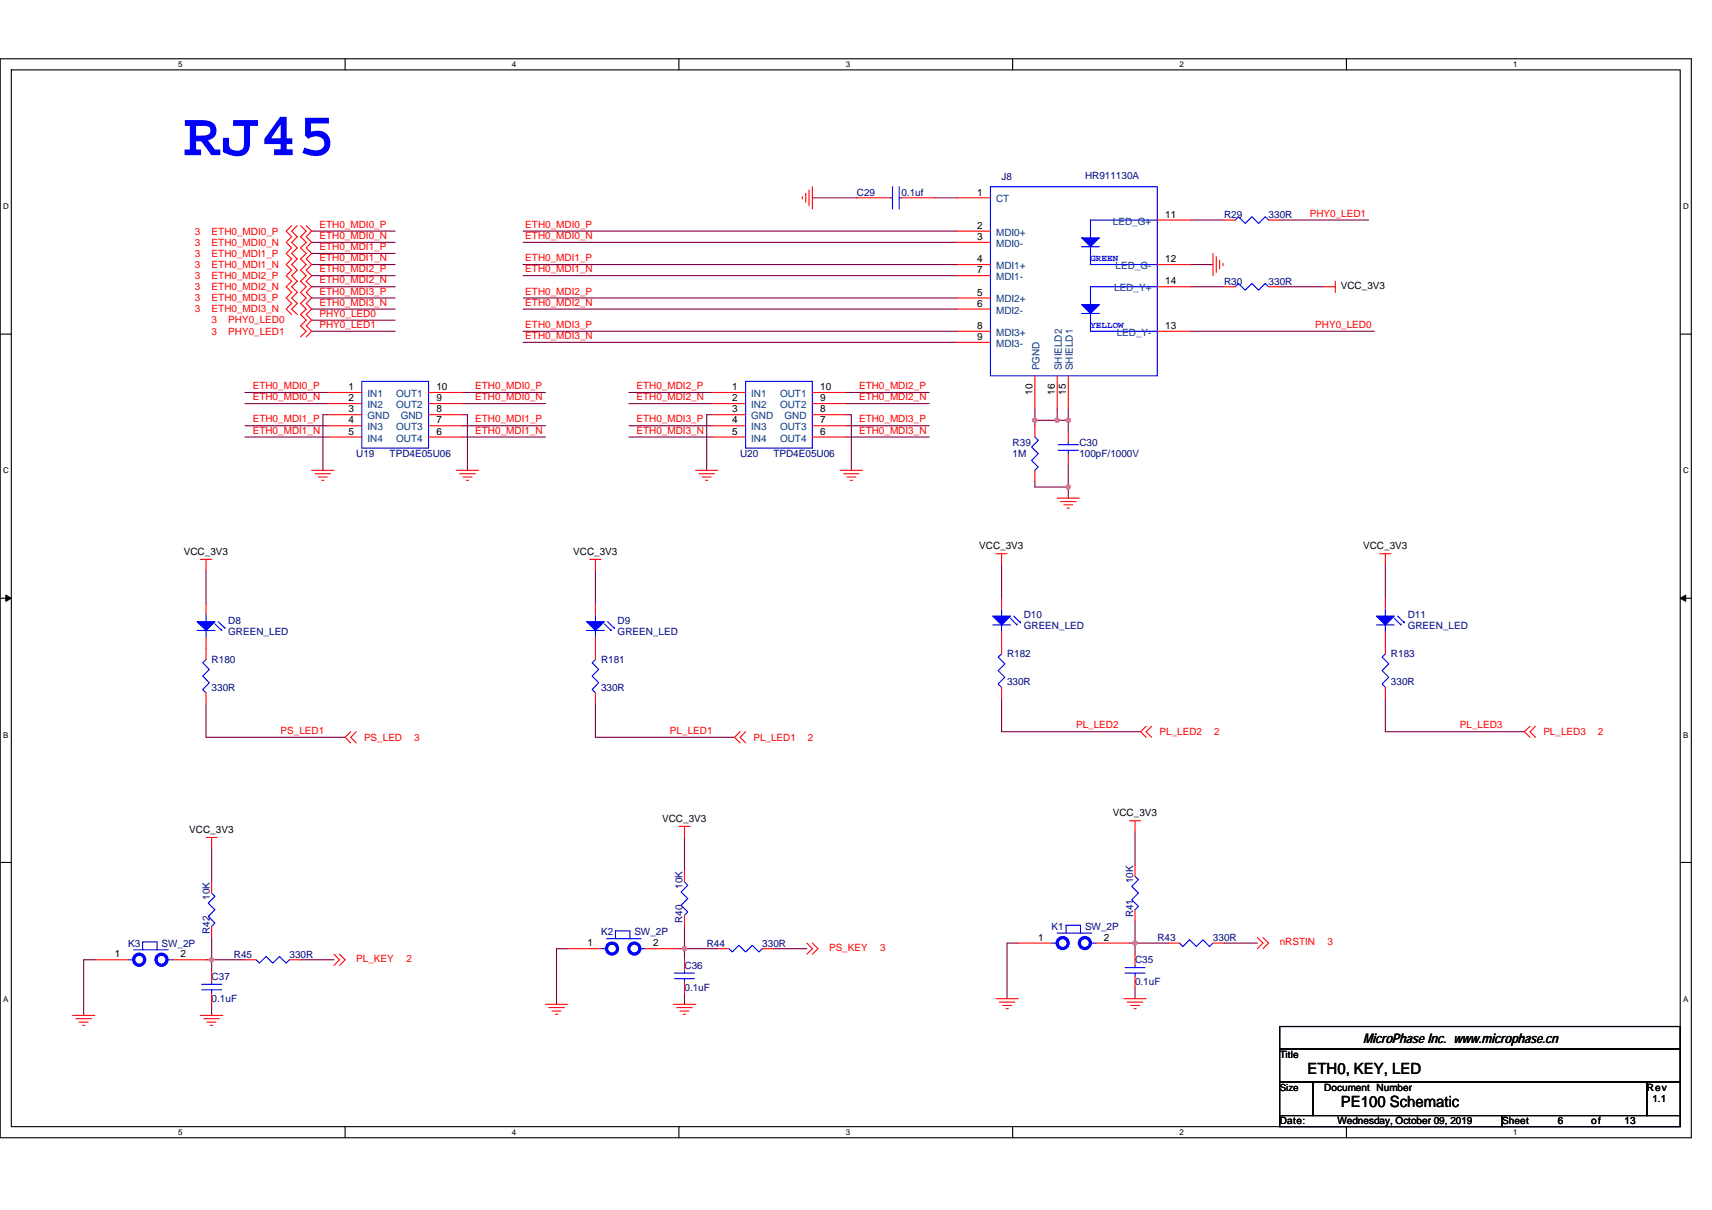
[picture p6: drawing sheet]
<svg xmlns="http://www.w3.org/2000/svg" width="297mm" height="210mm" viewBox="0 0 297 210" stroke-linecap="round" stroke-linejoin="round" font-family="sans-serif">
<path d="M0 10.2h293.5v187.2h-293.5zM2 12.1h289.5v183.4h-289.5z" fill="none" stroke="#000" stroke-width=".19"/>
<g fill="#fff">
<path d="M30.9 10.4h.8v1.6h-.8z"/>
<path d="M30.9 195.7h.8v1.6h-.8z"/>
</g>
<path d="M59.9 10.2v1.9M59.9 195.5v1.9" fill="none" stroke="#000" stroke-width=".19"/>
<g fill="#fff">
<path d="M88.8 10.4h.8v1.6h-.8z"/>
<path d="M88.8 195.7h.8v1.6h-.8z"/>
</g>
<path d="M117.8 10.2v1.9M117.8 195.5v1.9" fill="none" stroke="#000" stroke-width=".19"/>
<g fill="#fff">
<path d="M146.7 10.4h.8v1.6h-.8z"/>
<path d="M146.7 195.7h.8v1.6h-.8z"/>
</g>
<path d="M175.7 10.2v1.9M175.7 195.5v1.9" fill="none" stroke="#000" stroke-width=".19"/>
<g fill="#fff">
<path d="M204.7 10.4h.7v1.6h-.7z"/>
<path d="M204.7 195.7h.7v1.6h-.7z"/>
</g>
<path d="M233.6 10.2v1.9M233.6 195.5v1.9" fill="none" stroke="#000" stroke-width=".19"/>
<g fill="#fff">
<path d="M262.6 10.4h.7v1.6h-.7z"/>
<path d="M262.6 195.7h.7v1.6h-.7z"/>
<path d="M.5 35.1h1v1.5h-1z"/>
<path d="M292 35.1h1v1.5h-1z"/>
<path d="M.5 80.9h1v1.5h-1z"/>
<path d="M292 80.9h1v1.5h-1z"/>
</g>
<path d="M0 58h2M291.5 58h2" fill="none" stroke="#000" stroke-width=".19"/>
<g fill="#fff">
<path d="M.5 126.7h.9v1.6h-.9z"/>
<path d="M292 126.7h.9v1.6h-.9z"/>
</g>
<path d="M0 103.8h2M291.5 103.8h2" fill="none" stroke="#000" stroke-width=".19"/>
<path d="M1 103.3l1 .5-1 .6zM291.5 103.8l1-.5v1.1z" fill="#000" stroke="#000" stroke-width=".17"/>
<g fill="#fff">
<path d="M.5 172.6h.9v1.5h-.9z"/>
<path d="M292 172.6h.9v1.5h-.9z"/>
</g>
<path d="M0 149.7h2M291.5 149.7h2M222 178.1h69.5v3.9h-69.5zM222 182h69.5v5.8h-69.5zM222 187.8h5.8v5.8h-5.8zM222 193.6h38.6v1.9h-38.6zM227.8 187.8h57.9v5.8h-57.9zM260.6 193.6h30.9v1.9h-30.9zM285.7 187.8h5.8v5.8h-5.8z" fill="none" stroke="#000" stroke-width=".19"/>
<g fill="none" stroke="#800040" stroke-width=".19">
<path d="M140.9 34.3h7.8M162.2 34.3h3.8M206.6 38.2h5.8M222 38.2h15.5M54.1 42.1h14.5M54.1 55.6h14.5M54.1 57.5h14.5M54.1 47.8h14.5M54.1 45.9h14.5M54.1 44h14.5M54.1 40.1h14.5M54.1 53.6h14.5"/>
<path d="M54.1 51.7h14.5M54.1 49.8h14.5M90.8 45.9h75.2M90.8 40.1h75.2M90.8 42.1h75.2M90.8 59.4h75.2M90.8 47.8h75.2M90.8 57.5h75.2M90.8 53.6h75.2M90.8 51.7h75.2M206.6 45.9h3.9M206.6 57.5h31.8"/>
<path d="M206.6 49.8h5.8M222 49.8h7.8M42.5 70h14.5M42.5 68.1h14.5M42.5 75.8h14.5M42.5 73.9h14.5M57 72h-1v9.6M80.2 72h.9v9.6M80.2 70h14.4M80.2 68.1h14.4M80.2 75.8h14.4M80.2 73.9h14.4"/>
<path d="M109.1 68.1h14.5M109.1 70h14.5M109.1 75.8h14.5M109.1 73.9h14.5M123.6 72h-1v9.6M146.7 68.1h14.5M146.7 70h14.5M146.7 75.8h14.5M146.7 73.9h14.5M146.7 72h1v9.6M179.6 72.9h3.8M179.6 71v1.9"/>
<path d="M179.6 72.9v1M183.4 71v1.9h2M185.4 72.9v2M185.4 71v1.9M35.7 99v5.8M103.3 99v5.8M173.8 98v5.8M179.6 83.5v1h5.8M185.4 80.7v3.8M185.4 84.5v1.9M240.4 98v5.8M35.7 122.2v5.8h24.2"/>
<path d="M103.3 122.2v5.8h24.1M173.8 121.2v5.8h24.1M240.4 121.2v5.8h24.1M36.7 147.3v5.8M118.8 145.3v5.8M196.9 144.4v5.8M196.9 159.8v3.9M16.4 166.6h-1.9v9.6M35.7 166.6h1M36.7 166.6h5.8M36.7 162.7v3.9M36.7 174.3v1.9"/>
<path d="M36.7 166.6v1.9M52.2 166.6h5.8M98.5 164.6h-1.9v9.7M117.8 164.6h1M118.8 160.8v3.8M118.8 172.4v1.9M118.8 164.6v2M118.8 164.6h5.7M134.2 164.6h5.8M176.7 163.7h-2v9.6M196 163.7h.9M196.9 163.7v1.9"/>
<path d="M196.9 171.4v1.9M196.9 163.7h5.8M212.4 163.7h5.8"/>
</g>
<g fill="#f0f" stroke="#f0f" stroke-width=".19">
<circle cx="183.4" cy="72.9" r=".38"/>
<circle cx="185.3" cy="72.9" r=".38"/>
<circle cx="185.3" cy="84.5" r=".38"/>
<circle cx="196.9" cy="163.6" r=".38"/>
<circle cx="118.7" cy="164.6" r=".38"/>
<circle cx="179.6" cy="72.9" r=".38"/>
<circle cx="36.7" cy="166.5" r=".38"/>
</g>
<g fill="none" stroke="#f00" stroke-width=".19">
<path d="M50.6 39.2l-.9 .9 .9 1-.9 1 .9 .9-.9 1 .9 .9-.9 1 .9 1-.9 .9 .9 1-.9 1 .9 .9-.9 1 .9 1-.9 .9 .9 1M51.6 39.2l-1 .9 1 1-1 1 1 .9-1 1 1 .9-1 1 1 1-1 .9 1 1-1 1 1 .9-1 1 1 1-1 .9 1 1M52.2 39.2l.9 .9-.9 1 .9 1-.9 .9 .9 1-.9 .9 .9 1-.9 1 .9 .9-.9 1 .9 1-.9 .9 .9 1-.9 1 .9 .9-.9 1 .9 1-.9 .9 .9 1-.9 1M53.1 39.2l1 .9-1 1 1 1-1 .9 1 1-1 .9 1 1-1 1 1 .9-1 1 1 1-1 .9 1 1-1 1 1 .9-1 1 1 1-1 .9 1 1-1 1M139.2 34.1v.4M139.8 33.5v1.6M140.4 33v2.7M140.9 32.4v3.9M148.7 34.3h5.8M156.4 34.3h5.8M166 34.3h5.8M200.8 38.2h5.8"/>
<path d="M212.4 38.2h1.9M220.1 38.2h1.9M166 59.4h5.8M166 57.5h5.8M166 53.6h5.8M166 51.7h5.8M166 45.9h5.8M166 47.8h5.8M166 42.1h5.8M166 40.1h5.8M200.8 45.9h5.8M200.8 49.8h5.8"/>
<path d="M200.8 57.5h5.8M210.5 44v3.8M211 44.6v2.7M211.6 45.1v1.6M212.2 45.7v.4M212.4 49.8h1.9M220.1 49.8h1.9M229.8 49.8h1.9M231.7 48.8v1.9M57 68.1h5.8M57 70h5.8M57 72h5.8"/>
<path d="M57 73.9h5.8M57 75.8h5.8M74.4 75.8h5.8M74.4 73.9h5.8M74.4 72h5.8M74.4 70h5.8M74.4 68.1h5.8M123.6 68.1h5.8M123.6 70h5.8M123.6 72h5.8M123.6 73.9h5.8M123.6 75.8h5.8"/>
<path d="M140.9 75.8h5.8M140.9 73.9h5.8M140.9 72h5.8M140.9 70h5.8M140.9 68.1h5.8M179.6 73.9v1.9M179.6 65.2v5.8M183.4 65.2v5.8M185.4 74.9v1.9M185.4 78.7v2M185.4 65.2v5.8M34.8 97.1h1.9"/>
<path d="M35.7 97.1v1.9M54.1 81.6h3.9M54.7 82.2h2.7M55.2 82.8h1.6M55.8 83.4h.4M79.2 81.6h3.8M79.8 82.2h2.7M80.3 82.8h1.6M80.9 83.4h.4M102.3 97.1h2M103.3 97.1v1.9M120.7 81.6h3.8"/>
<path d="M121.3 82.2h2.7M121.9 82.8h1.5M122.4 83.4h.4M145.8 81.6h3.8M146.4 82.2h2.7M146.9 82.8h1.6M147.5 83.4h.4M172.8 96.1h1.9M173.8 96.1v1.9M179.6 81.6v1.9M183.4 86.4h3.9M184 87h2.7"/>
<path d="M184.6 87.6h1.5M185.2 88.2h.3M239.4 96.1h1.9M240.4 96.1v1.9M35.7 110.6v3.8M35.7 104.8v1.9M103.3 110.6v3.8M103.3 104.8v1.9M173.8 109.6v3.9M173.8 103.8v1.9M173.8 119.3v1.9M240.4 109.6v3.9"/>
<path d="M240.4 103.8v1.9M240.4 119.3v1.9M35.7 120.2v2M60.9 127l-1 1 1 .9M61.8 127l-.9 1 .9 .9M103.3 120.2v2M128.4 127l-1 1 1 .9M129.4 127l-1 1 1 .9M198.9 126l-1 1 1 1M199.8 126l-.9 1 .9 1M265.5 126l-1 1 1 1M266.4 126l-.9 1 .9 1"/>
<path d="M35.7 145.3h2M36.7 145.3v2M36.7 153.1v1.9M117.8 143.4h1.9M118.8 143.4v1.9M118.8 151.1v2M118.8 158.8v2M196 142.4h1.9M196.9 142.4v2M196.9 150.2v1.9M196.9 157.9v1.9M12.6 176.2h3.8"/>
<path d="M13.2 176.8h2.7M13.7 177.4h1.6M14.3 177.9h.4M16.4 166.6h5.8M29.9 166.6h5.8M34.8 176.2h3.8M35.4 176.8h2.7M35.9 177.4h1.6M36.5 177.9h.4M36.7 160.8v1.9M36.7 168.5v1.9M36.7 172.4v1.9"/>
<path d="M42.5 166.6h1.9M50.2 166.6h2M58 165.6l.9 1-.9 .9M58.9 165.6l1 1-1 .9M94.6 174.3h3.9M95.2 174.9h2.7M95.8 175.5h1.5M96.4 176h.3M98.5 164.6h5.8M112 164.6h5.8M116.8 174.3h3.9M117.4 174.9h2.7"/>
<path d="M118 175.5h1.5M118.6 176h.4M118.8 166.6v1.9M118.8 170.4v2M124.5 164.6h2M132.3 164.6h1.9M140 163.7l.9 .9-.9 1M140.9 163.7l1 .9-1 1M172.8 173.3h3.9M173.4 173.9h2.7M174 174.5h1.5M174.5 175h.4"/>
<path d="M176.7 163.7h5.8M190.2 163.7h5.8M195 173.3h3.9M195.6 173.9h2.7M196.2 174.5h1.5M196.7 175h.4M196.9 165.6v1.9M196.9 169.5v1.9M202.7 163.7h2M210.5 163.7h1.9M218.2 162.7l.9 1-.9 .9M219.1 162.7l1 1-1 .9"/>
</g>
<g fill="none" stroke="#00f" stroke-width=".19">
<path d="M154.5 34.3h.4M154.9 32.4v3.9M156 32.4v3.9M156 34.3h.4M171.8 32.4h29v32.8h-29zM200.8 38.2h-11.6v3.1M214.3 38.2l.6-.6 1.1 1.2 1.2-1.2 1.2 1.2 1.1-1.2 .6 .6M187.7 54.4h3.1M187.7 42.8h3.1M189.2 54.4v3.1h11.6M189.2 42.8v3.1h11.6M200.8 49.8h-11.6v3.1"/>
<path d="M214.3 49.8l.6-.6 1.1 1.2 1.2-1.2 1.2 1.2 1.1-1.2 .6 .6M62.8 66.2h11.6v11.6h-11.6zM129.4 66.2h11.5v11.6h-11.5zM179.6 75.8l.5 .6-1.1 1.2 1.1 1.1-1.1 1.2 1.1 1.1-.5 .6M183.6 78.1h3.5M183.6 77.2h3.5M185.4 76.8v.4M185.4 78.1v.6M34.2 109.4h3.1M35.7 114.4l-.5 .6 1.1 1.2-1.1 1.1 1.1 1.2-1.1 1.2 .5 .5M35.7 106.7v1.2M35.7 109.4v1.2"/>
<path d="M37.3 108.3l1.2 1.1v-.2M37.9 107.9l1.1 1.1v-.2M101.8 109.4h3.1M103.3 106.7v1.2M103.3 109.4v1.2M103.3 114.4l-.6 .6 1.2 1.2-1.2 1.1 1.2 1.2-1.2 1.2 .6 .5M104.9 108.3l1.1 1.1v-.2M105.4 107.9l1.2 1.1v-.2M172.2 108.5h3.1M173.8 105.7v1.2M173.8 108.5v1.1M173.8 113.5l-.6 .5 1.1 1.2-1.1 1.2 1.1 1.1-1.1 1.2 .6 .6"/>
<path d="M175.3 107.3l1.2 1.2v-.2M175.9 106.9l1.2 1.2v-.2M238.8 108.5h3.1M240.4 105.7v1.2M240.4 108.5v1.1M240.4 113.5l-.6 .5 1.2 1.2-1.2 1.2 1.2 1.1-1.2 1.2 .6 .6M241.9 107.3l1.2 1.2v-.2M242.5 106.9l1.1 1.2v-.2M36.7 155l.6 .6-1.2 1.1 1.2 1.2-1.2 1.1 1.2 1.2-.6 .6M118.8 153.1l.5 .5-1.1 1.2 1.1 1.1-1.1 1.2 1.1 1.2-.5 .5M196.9 152.1l.6 .6-1.1 1.1 1.1 1.2-1.1 1.1 1.1 1.2-.6 .6M22.2 166.6h1"/>
<path d="M23.2 164.8h6M24.7 164.8v-1.3h2.6v1.3M29 166.6h.9M35 171.8h3.5M35 170.8h3.5M36.7 170.4v.4M36.7 171.8v.6M44.4 166.6l.6 .5 1.2-1.1 1.1 1.1 1.2-1.1 1.2 1.1 .5-.5M104.3 164.6h.9M105.2 162.9h6M106.8 162.9v-1.4h2.5v1.4M111 164.6h1"/>
<path d="M117 169.8h3.5M117 168.9h3.5M118.8 168.5v.4M118.8 169.8v.6M126.5 164.6l.6 .6 1.1-1.2 1.2 1.2 1.1-1.2 1.2 1.2 .6-.6M182.5 163.7h.9M183.4 161.9h6M185 161.9v-1.3h2.5v1.3M189.2 163.7h1M195.2 168.9h3.5M195.2 167.9h3.5M196.9 167.5v.4"/>
<path d="M196.9 168.9v.6M204.7 163.7l.5 .6 1.2-1.2 1.2 1.2 1.1-1.2 1.2 1.2 .6-.6"/>
</g>
<g fill="#00f" stroke="#00f" stroke-width=".19">
<path d="M101.8 107.9h3.1l-1.6 1.5z" fill-rule="evenodd"/>
<path d="M238.8 106.9h3.1l-1.5 1.6z" fill-rule="evenodd"/>
<path d="M172.2 106.9h3.1l-1.5 1.6z" fill-rule="evenodd"/>
<path d="M34.2 107.9h3.1l-1.6 1.5z" fill-rule="evenodd"/>
<path d="M187.7 52.9h3.1l-1.6 1.5z" fill-rule="evenodd"/>
<path d="M187.7 41.3h3.1l-1.6 1.5z" fill-rule="evenodd"/>
</g>
<g fill="none" stroke="#00f" stroke-width=".57">
<circle cx="24.1" cy="166.5" r=".96"/>
<circle cx="28" cy="166.5" r=".96"/>
<circle cx="106.2" cy="164.6" r=".95"/>
<circle cx="110.1" cy="164.6" r=".95"/>
<circle cx="184.4" cy="163.7" r=".95"/>
<circle cx="188.2" cy="163.7" r=".95"/>
</g>
<text font-size="10.8" fill="#00f" x="31.9" y="26.9">RJ45</text>
<g font-size="2.7">
<text x="226.9" y="186.3">ETH0, KEY, LED</text>
<text x="232.6" y="192.1">PE100 Schematic</text>
</g>
<text font-size="2.3" x="236.5" y="181.1">MicroPhase Inc. www.microphase.cn</text>
<g font-size="1.7" fill="#000080">
<text x="148.7" y="34">C29</text>
<text x="156.4" y="34">0.1uf</text>
<text x="173.8" y="31.2">J8</text>
<text x="188.3" y="31.1">HR911130A</text>
<text x="212.4" y="37.8">R29</text>
<text x="220.1" y="37.8">330R</text>
<text x="212.4" y="49.4">R30</text>
<text x="220.1" y="49.4">330R</text>
<text x="175.7" y="77.4">R39</text>
<text x="187.3" y="77.4">C30</text>
<text x="61.8" y="79.3">U19</text>
<text x="67.6" y="79.3">TPD4E05U06</text>
<text x="128.4" y="79.3">U20</text>
<text x="134.2" y="79.3">TPD4E05U06</text>
<text x="175.7" y="79.3">1M</text>
<text x="187.3" y="79.3">100pF/1000V</text>
<text x="177.6" y="107.3">D10</text>
<text x="244.2" y="107.3">D11</text>
<text x="39.6" y="108.3">D8</text>
<text x="39.6" y="110.2">GREEN_LED</text>
<text x="107.2" y="108.3">D9</text>
<text x="107.2" y="110.2">GREEN_LED</text>
<text x="177.6" y="109.2">GREEN_LED</text>
<text x="244.2" y="109.2">GREEN_LED</text>
<text x="36.7" y="115">R180</text>
<text x="36.7" y="119.8">330R</text>
<text x="104.3" y="115">R181</text>
<text x="104.3" y="119.8">330R</text>
<text x="174.7" y="114">R182</text>
<text x="174.7" y="118.9">330R</text>
<text x="241.3" y="114">R183</text>
<text x="241.3" y="118.9">330R</text>
<text x="118.4" y="154.2" transform="rotate(-90 118.4 154.2)">10K</text>
<text x="196.6" y="153.2" transform="rotate(-90 196.6 153.2)">10K</text>
<text x="36.4" y="156.1" transform="rotate(-90 36.4 156.1)">10K</text>
<text x="118.4" y="160.2" transform="rotate(-90 118.4 160.2)">R40</text>
<text x="182.5" y="161.4">K1</text>
<text x="188.3" y="161.4">SW_2P</text>
<text x="196.6" y="159.2" transform="rotate(-90 196.6 159.2)">R41</text>
<text x="22.2" y="164.3">K3</text>
<text x="28" y="164.3">SW_2P</text>
<text x="36.4" y="162.1" transform="rotate(-90 36.4 162.1)">R42</text>
<text x="40.6" y="166.2">R45</text>
<text x="50.2" y="166.2">330R</text>
<text x="104.3" y="162.3">K2</text>
<text x="110.1" y="162.3">SW_2P</text>
<text x="122.6" y="164.3">R44</text>
<text x="132.3" y="164.3">330R</text>
<text x="196.9" y="167.1">C35</text>
<text x="200.8" y="163.3">R43</text>
<text x="210.5" y="163.3">330R</text>
<text x="36.7" y="170">C37</text>
<text x="36.7" y="173.9">0.1uF</text>
<text x="118.8" y="168.1">C36</text>
<text x="118.8" y="172">0.1uF</text>
<text x="196.9" y="171">0.1uF</text>
</g>
<g font-size="1.7">
<text x="169.5" y="33.9">1</text>
<text x="169.5" y="41.7">3</text>
<text x="169.5" y="39.7">2</text>
<text x="202.2" y="37.8">11</text>
<text x="169.5" y="45.5">4</text>
<text x="169.5" y="47.4">7</text>
<text x="202.2" y="45.5">12</text>
<text x="169.5" y="53.2">6</text>
<text x="169.5" y="51.3">5</text>
<text x="202.2" y="49.4">14</text>
<text x="232.6" y="50.2">VCC_3V3</text>
<text x="169.5" y="59">9</text>
<text x="169.5" y="57.1">8</text>
<text x="202.2" y="57.1">13</text>
<text x="60.4" y="67.7">1</text>
<text x="60.4" y="69.6">2</text>
<text x="60.4" y="71.6">3</text>
<text x="75.7" y="71.6">8</text>
<text x="75.7" y="69.6">9</text>
<text x="75.7" y="67.7">10</text>
<text x="127" y="67.7">1</text>
<text x="127" y="69.6">2</text>
<text x="127" y="71.6">3</text>
<text x="142.3" y="71.6">8</text>
<text x="142.3" y="69.6">9</text>
<text x="142.3" y="67.7">10</text>
<text x="179.2" y="68.5" transform="rotate(-90 179.2 68.5)">10</text>
<text x="183" y="68.5" transform="rotate(-90 183 68.5)">16</text>
<text x="185" y="68.5" transform="rotate(-90 185 68.5)">15</text>
<text x="60.4" y="73.5">4</text>
<text x="60.4" y="75.4">5</text>
<text x="75.7" y="75.4">6</text>
<text x="75.7" y="73.5">7</text>
<text x="127" y="73.5">4</text>
<text x="127" y="75.4">5</text>
<text x="142.3" y="75.4">6</text>
<text x="142.3" y="73.5">7</text>
<text x="169.9" y="95.3">VCC_3V3</text>
<text x="236.5" y="95.3">VCC_3V3</text>
<text x="31.9" y="96.3">VCC_3V3</text>
<text x="99.5" y="96.3">VCC_3V3</text>
<text x="114.9" y="142.6">VCC_3V3</text>
<text x="193.1" y="141.7">VCC_3V3</text>
<text x="32.8" y="144.5">VCC_3V3</text>
<text x="19.9" y="166.2">1</text>
<text x="31.3" y="166.2">2</text>
<text x="102" y="164.2">1</text>
<text x="113.3" y="164.2">2</text>
<text x="180.1" y="163.3">1</text>
<text x="191.5" y="163.3">2</text>
<text x="222" y="183.6">Title</text>
<text x="222" y="189.3">Size</text>
<text x="229.8" y="189.3">Document Number</text>
<text x="285.7" y="189.3">Rev</text>
<text x="286.7" y="191.3">1.1</text>
<text x="222" y="195.1">Date:</text>
<text x="232.1" y="195.1">Wednesday, October 09, 2019</text>
<text x="260.6" y="195.1">Sheet</text>
<text x="270.3" y="195.1">6</text>
<text x="276.1" y="195.1">of</text>
<text x="281.9" y="195.1">13</text>
</g>
<g font-size="1.7" fill="#004080">
<text x="172.8" y="35.1">CT</text>
<text x="172.8" y="40.9">MDI0+</text>
<text x="193.1" y="39">LED_G+</text>
<text x="172.8" y="46.7">MDI1+</text>
<text x="172.8" y="42.8">MDI0-</text>
<text x="193.5" y="46.7">LED_G-</text>
<text x="172.8" y="52.5">MDI2+</text>
<text x="172.8" y="48.6">MDI1-</text>
<text x="193.3" y="50.5">LED_Y+</text>
<text x="172.8" y="58.3">MDI3+</text>
<text x="172.8" y="54.4">MDI2-</text>
<text x="193.8" y="58.3">LED_Y-</text>
<text x="172.8" y="60.2">MDI3-</text>
<text x="180.4" y="64.2" transform="rotate(-90 180.4 64.2)">PGND</text>
<text x="184.2" y="64.2" transform="rotate(-90 184.2 64.2)">SHIELD2</text>
<text x="186.2" y="64.2" transform="rotate(-90 186.2 64.2)">SHIELD1</text>
<text x="63.8" y="68.9">IN1</text>
<text x="63.8" y="70.8">IN2</text>
<text x="68.7" y="70.8">OUT2</text>
<text x="68.7" y="68.9">OUT1</text>
<text x="130.3" y="68.9">IN1</text>
<text x="130.3" y="70.8">IN2</text>
<text x="135.3" y="70.8">OUT2</text>
<text x="135.3" y="68.9">OUT1</text>
<text x="63.8" y="72.7">GND</text>
<text x="63.8" y="74.7">IN3</text>
<text x="63.8" y="76.6">IN4</text>
<text x="68.7" y="76.6">OUT4</text>
<text x="68.7" y="74.7">OUT3</text>
<text x="69.5" y="72.7">GND</text>
<text x="130.3" y="72.7">GND</text>
<text x="130.3" y="74.7">IN3</text>
<text x="130.3" y="76.6">IN4</text>
<text x="135.3" y="76.6">OUT4</text>
<text x="135.3" y="74.7">OUT3</text>
<text x="136.1" y="72.7">GND</text>
</g>
<g font-size="1.7" fill="#f00">
<text x="33.8" y="40.7">3</text>
<text x="36.7" y="40.7">ETH0_MDI0_P</text>
<text x="55.4" y="41.5">ETH0_MDI0_N</text>
<text x="55.4" y="39.5">ETH0_MDI0_P</text>
<text x="91.1" y="39.5">ETH0_MDI0_P</text>
<text x="91.1" y="41.5">ETH0_MDI0_N</text>
<text x="227.2" y="37.6">PHY0_LED1</text>
<text x="33.8" y="44.6">3</text>
<text x="33.8" y="42.6">3</text>
<text x="33.8" y="46.5">3</text>
<text x="36.7" y="44.6">ETH0_MDI1_P</text>
<text x="36.7" y="42.6">ETH0_MDI0_N</text>
<text x="36.7" y="46.5">ETH0_MDI1_N</text>
<text x="55.4" y="47.2">ETH0_MDI2_P</text>
<text x="55.4" y="45.3">ETH0_MDI1_N</text>
<text x="55.4" y="43.4">ETH0_MDI1_P</text>
<text x="91.1" y="45.3">ETH0_MDI1_P</text>
<text x="91.1" y="47.2">ETH0_MDI1_N</text>
<text x="33.8" y="48.4">3</text>
<text x="33.8" y="52.3">3</text>
<text x="33.8" y="50.4">3</text>
<text x="36.7" y="48.4">ETH0_MDI2_P</text>
<text x="36.7" y="52.3">ETH0_MDI3_P</text>
<text x="36.7" y="50.4">ETH0_MDI2_N</text>
<text x="55.4" y="53">ETH0_MDI3_N</text>
<text x="55.4" y="51.1">ETH0_MDI3_P</text>
<text x="55.4" y="49.2">ETH0_MDI2_N</text>
<text x="91.1" y="53">ETH0_MDI2_N</text>
<text x="91.1" y="51.1">ETH0_MDI2_P</text>
<text x="33.8" y="54.2">3</text>
<text x="36.7" y="56.1">3</text>
<text x="36.7" y="58.1">3</text>
<text x="36.7" y="54.2">ETH0_MDI3_N</text>
<text x="39.6" y="56.1">PHY0_LED0</text>
<text x="39.6" y="58.1">PHY0_LED1</text>
<text x="55.4" y="55">PHY0_LED0</text>
<text x="55.4" y="56.9">PHY0_LED1</text>
<text x="91.1" y="58.8">ETH0_MDI3_N</text>
<text x="91.1" y="56.9">ETH0_MDI3_P</text>
<text x="228.2" y="56.9">PHY0_LED0</text>
<text x="43.9" y="69.4">ETH0_MDI0_N</text>
<text x="43.9" y="67.5">ETH0_MDI0_P</text>
<text x="82.5" y="69.4">ETH0_MDI0_N</text>
<text x="82.5" y="67.5">ETH0_MDI0_P</text>
<text x="110.4" y="67.5">ETH0_MDI2_P</text>
<text x="110.4" y="69.4">ETH0_MDI2_N</text>
<text x="149.1" y="67.5">ETH0_MDI2_P</text>
<text x="149.1" y="69.4">ETH0_MDI2_N</text>
<text x="43.9" y="75.2">ETH0_MDI1_N</text>
<text x="43.9" y="73.3">ETH0_MDI1_P</text>
<text x="82.5" y="75.2">ETH0_MDI1_N</text>
<text x="82.5" y="73.3">ETH0_MDI1_P</text>
<text x="110.4" y="75.2">ETH0_MDI3_N</text>
<text x="110.4" y="73.3">ETH0_MDI3_P</text>
<text x="149.1" y="75.2">ETH0_MDI3_N</text>
<text x="149.1" y="73.3">ETH0_MDI3_P</text>
<text x="48.7" y="127.4">PS_LED1</text>
<text x="63.2" y="128.5">PS_LED</text>
<text x="71.8" y="128.5">3</text>
<text x="116.2" y="127.4">PL_LED1</text>
<text x="130.7" y="128.5">PL_LED1</text>
<text x="140.2" y="128.5">2</text>
<text x="186.7" y="126.4">PL_LED2</text>
<text x="201.2" y="127.6">PL_LED2</text>
<text x="210.6" y="127.6">2</text>
<text x="253.3" y="126.4">PL_LED3</text>
<text x="267.8" y="127.6">PL_LED3</text>
<text x="277.2" y="127.6">2</text>
<text x="61.8" y="166.9">PL_KEY</text>
<text x="70.5" y="166.9">2</text>
<text x="143.8" y="165">PS_KEY</text>
<text x="152.7" y="165">3</text>
<text x="222" y="164">nRSTIN</text>
<text x="230.3" y="164">3</text>
</g>
<g font-size="1.6" fill="#00f">
<text x="189.2" y="45.3">GREEN</text>
<text x="189.2" y="56.9">YELLOW</text>
</g>
<g font-size="1.4">
<text x="30.9" y="11.7">5</text>
<text x="88.8" y="11.7">4</text>
<text x="146.7" y="11.7">3</text>
<text x="204.7" y="11.7">2</text>
<text x="262.6" y="11.7">1</text>
<text x=".5" y="36.3">D</text>
<text x="292" y="36.3">D</text>
<text x=".5" y="82.1">C</text>
<text x="292" y="82.1">C</text>
<text x=".5" y="128">B</text>
<text x="292" y="128">B</text>
<text x=".5" y="173.8">A</text>
<text x="292" y="173.8">A</text>
<text x="30.9" y="197">5</text>
<text x="88.8" y="197">4</text>
<text x="146.7" y="197">3</text>
<text x="204.7" y="197">2</text>
<text x="262.6" y="197">1</text>
</g>
</svg>
